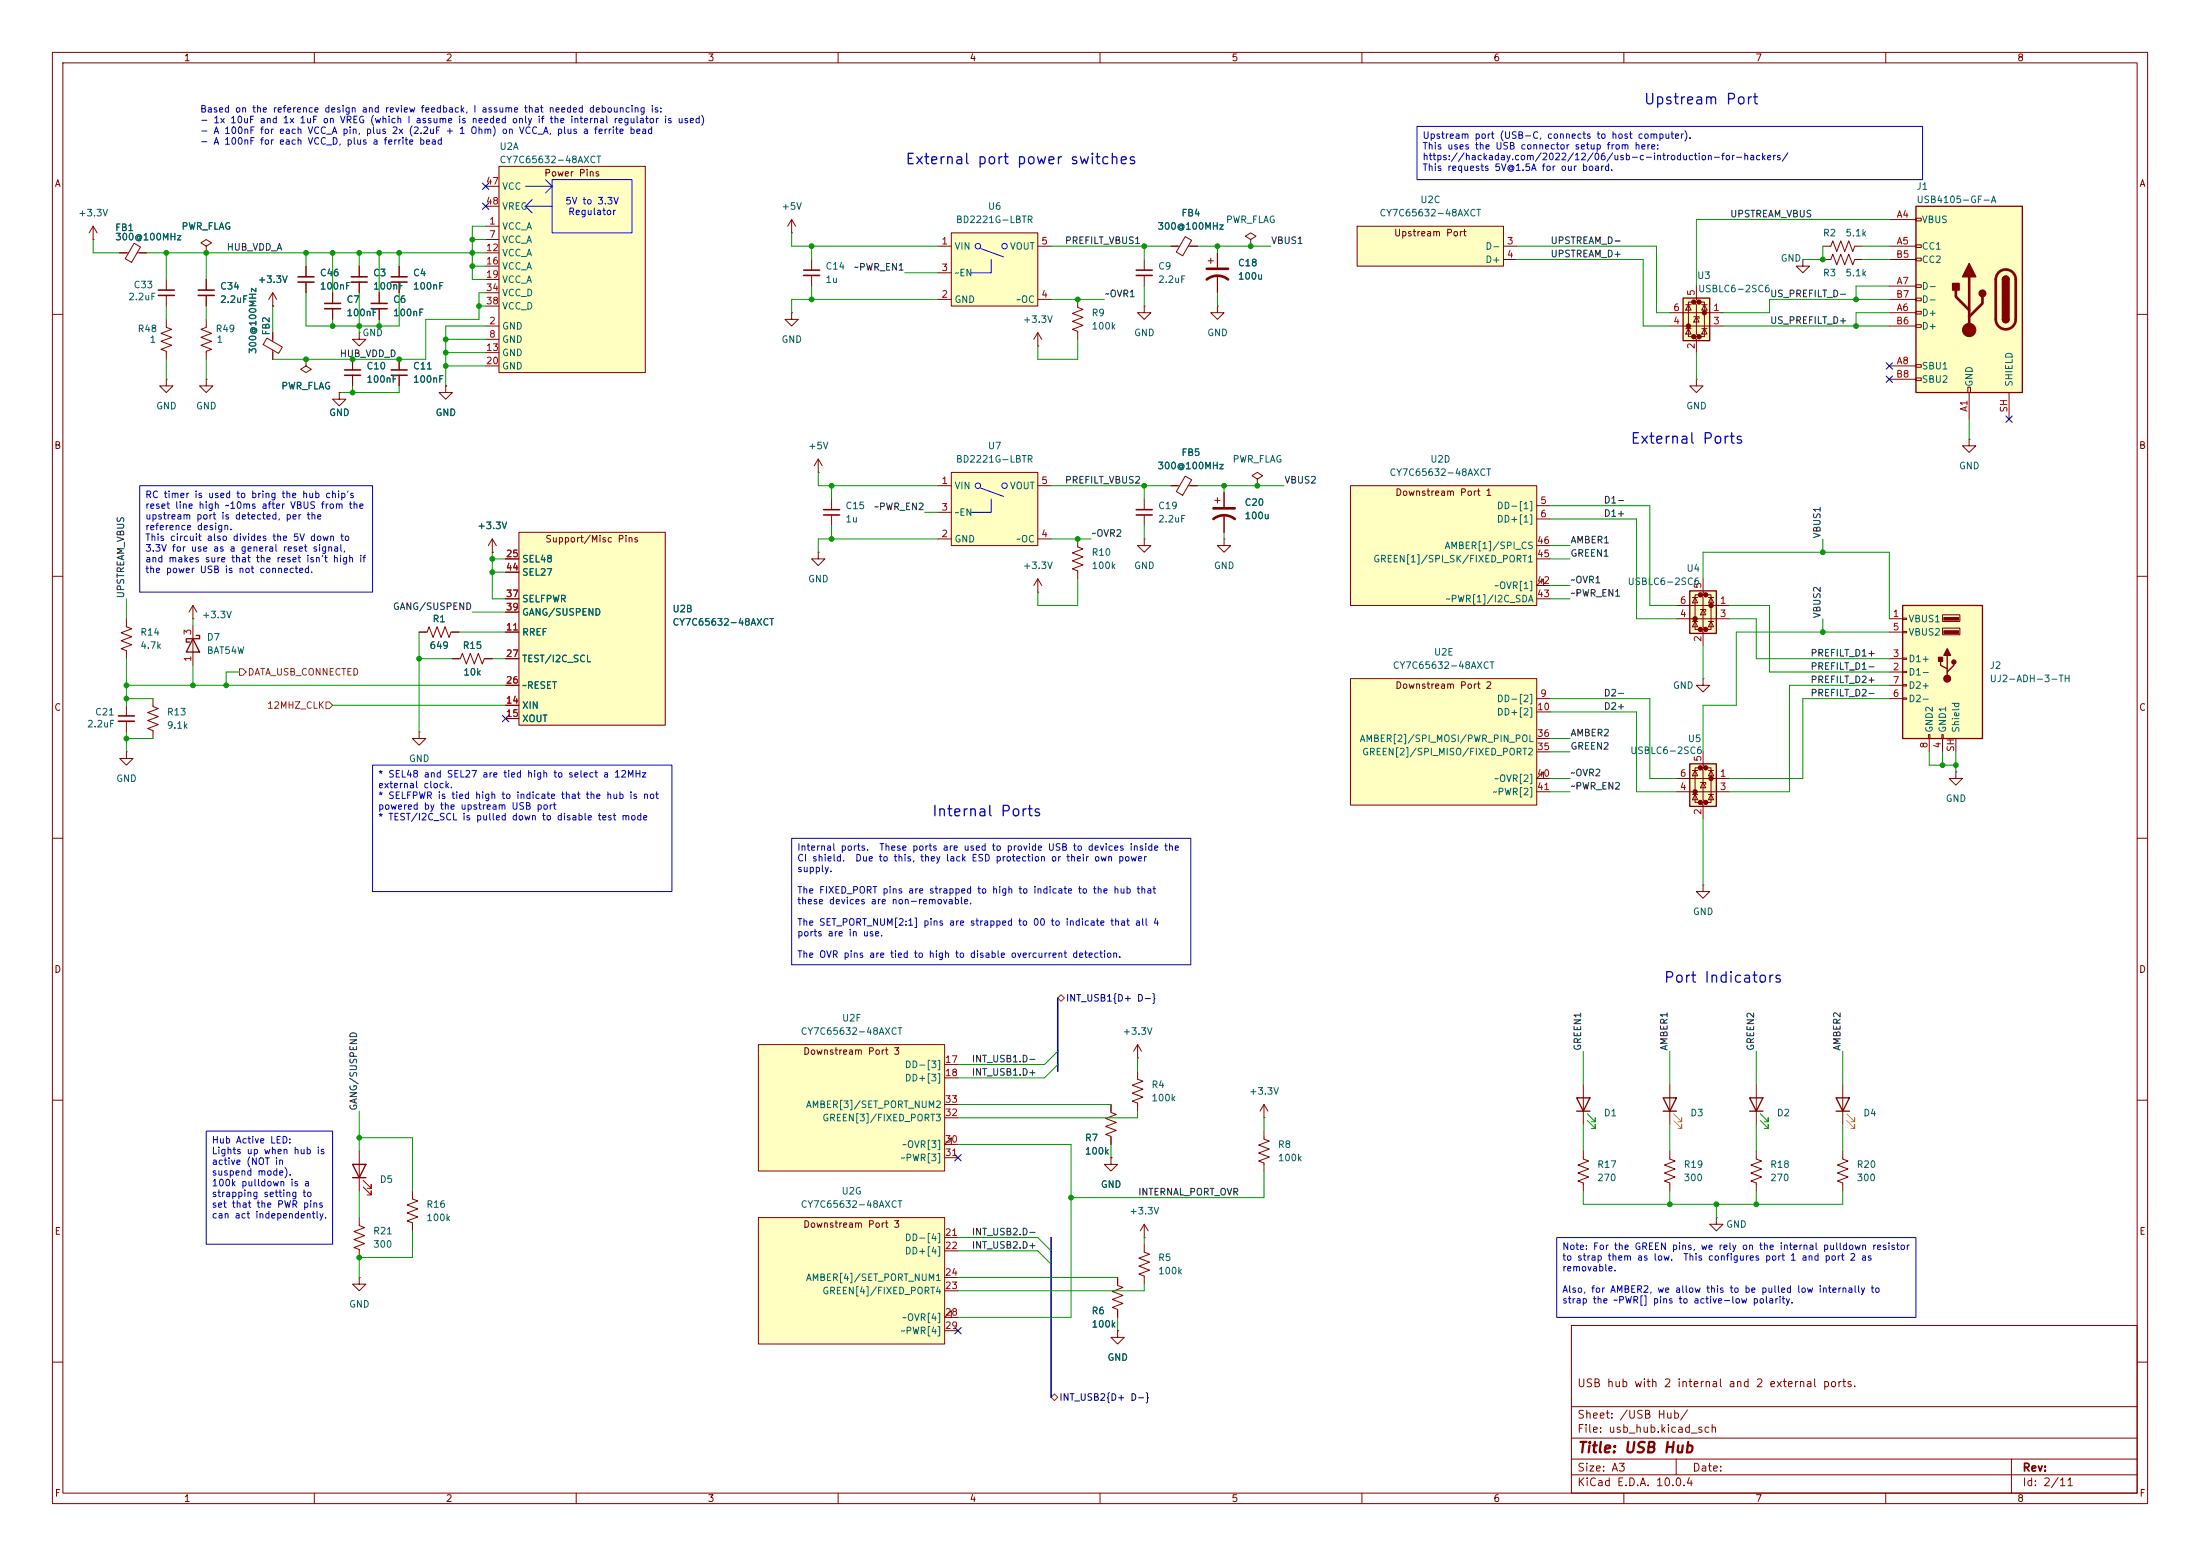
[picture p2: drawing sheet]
<svg xmlns="http://www.w3.org/2000/svg" width="420mm" height="297mm" viewBox="0 0 420 297" stroke-linecap="round" stroke-linejoin="round" font-family="sans-serif">
<g fill="none" stroke="#840000" stroke-width=".19">
<path d="M10 10h400v277h-400zM12 12h396v273h-396zM60 10v2M110 10v2M160 10v2M210 10v2M260 10v2M310 10v2M360 10v2M22.9 48.3h1.6M25.6 46.4l1.2 .7-1.7 3-1.2-.7zM26.2 48.3h1.7"/>
<path d="M52.1 58.4h.1M52.1 55.9l-.8 1.3M52.1 55.9l.7 1.3M52.1 55.9v2.5M10 60h2M408 60h2M10 110h2M408 110h2M325.1 129.5v1.3h1.3l-1.3 1.3-1.3-1.3h1.3M325.1 129.5h.1M10 160h2M408 160h2"/>
<path d="M10 210h2M318.8 219.7v1.5l1 .4-2 .8 2 .7-2 .8 2 .8-2 .7 1 .4v1.5M318.8 207v7.6M408 210h2M300 253h108v32h-108zM10 260h2M300 278.5h108M300 274.5h108M300 268.5h108M320 278.5v3M384 278.5v6.5M408 260h2"/>
<path d="M60 285v2M110 285v2M160 285v2M210 285v2M260 285v2M300 281.5h108M310 285v2M360 285v2"/>
</g>
<path d="M317.5 209.6h2.5l-1.2 2.5zM317.5 212.1h2.5" fill="none" stroke="#840000" stroke-width=".25"/>
<path d="M319.5 213.9l1.6 1.5v-.8v.8h-.8M319.5 212.6l1.6 1.5v-.7v.7h-.8" fill="none" stroke="#c2c200" stroke-width=".19"/>
<path d="M144.8 232.4h35.5v24.1h-35.5z" fill="#ffffc2"/>
<path d="M144.8 232.4h35.5v24.1h-35.5zM180.3 236.2h2.6M180.3 238.8h2.6M180.3 246.4h2.6M180.3 243.8h2.6M180.3 254h2.6M181.6 251.5v-1.3l-1.3 1.3h2.6" fill="none" stroke="#840000" stroke-width=".19"/>
<path d="M144.8 199.4h35.5v24.1h-35.5z" fill="#ffffc2"/>
<path d="M325.1 168.9v1.3h1.3l-1.3 1.3-1.3-1.3h1.3M325.1 168.9h.1M144.8 199.4h35.5v24.1h-35.5zM180.3 203.2h2.6M180.3 205.7h2.6M180.3 213.4h2.6M180.3 210.8h2.6M181.6 218.4v-1.2l-1.3 1.2h2.6M180.3 221h2.6" fill="none" stroke="#840000" stroke-width=".19"/>
<path d="M322.6 145.8h5.1v8.1h-5.1z" fill="#ffffc2"/>
<g fill="#840000" stroke="#840000" stroke-width=".51">
<circle cx="326.6" cy="148.6" r=".25"/>
<circle cx="325.6" cy="146.6" r=".25"/>
<circle cx="325.6" cy="153.2" r=".25"/>
<circle cx="324.6" cy="146.6" r=".25"/>
<circle cx="324.6" cy="153.2" r=".25"/>
<circle cx="323.6" cy="151.1" r=".25"/>
</g>
<g fill="none" stroke="#840000" stroke-width=".19">
<path d="M17.8 45.7h.1M17.8 43.2l-.8 1.3M17.8 43.2l.7 1.3M17.8 43.2v2.5M230.6 49.8h1M231.1 49.3v1M232.4 48.3v2.8M232.4 52.6v3.3M238.8 45.7l1-.6-1-.6-1.1 .6 1.1 .6v1.3M238.8 47h.1M51 64.5l2.9 1.7-.7 1.3-3-1.7zM52.1 63.5v1.7"/>
<path d="M52.1 66.8v1.8M240 91.4l1-.6-1-.6-1 .6 1 .6v1.3M240 92.7h.1M375.9 83.8v1.3h1.3l-1.3 1.3-1.3-1.3h1.3M375.9 83.8h.1M320 148.6h10.2M320 151.1h10.2M323.1 151.6h1M323.1 147.1h1M323.6 147.1l.5 1h-1zM323.6 151.6l.5 1.1h-1zM324.6 149.4h1v.3"/>
<path d="M324.6 146.6h-1v6.6h1M325.1 143.5v2.6l.5 .5h-1l.5 .5v5.6l.5 .5h-1l.5 .5v2.5M325.1 149.4l.5 1h-1zM325.6 146.6h1v6.6h-1M326.1 151.6h1.1M326.1 147.1h1.1M326.6 147.1l.6 1h-1.1zM326.6 151.6l.6 1.1h-1.1zM217.2 199.4l-.8 1.3M217.2 199.4l.7 1.3M217.2 199.4v2.5M212.1 210.8v1.5l1 .4-2 .8 2 .7-2 .8 2 .8-2 .7 1 .4v1.5"/>
<path d="M217.2 201.9h.1M217.2 204.5v1.5l1 .4-2 .7 2 .8-2 .8 2 .7-2 .8 1 .4v1.5M241.3 213.4h.1M241.3 215.9v1.5l1 .4-2 .8 2 .7-2 .8 2 .8-2 .7 1 .4v1.5M241.3 210.8l-.8 1.3M241.3 210.8l.8 1.3M241.3 210.8v2.6M302.3 219.7v1.5l1 .4-2.1 .8 2.1 .7-2.1 .8 2.1 .8-2.1 .7 1.1 .4v1.5M302.3 207v7.6M212.1 221v1.2h1.3l-1.3 1.3-1.3-1.3h1.3M212.1 221h.1M218.4 237.5v1.5l1.1 .4-2.1 .8 2.1 .7-2.1 .8 2.1 .7-2.1 .8 1 .4v1.5"/>
<path d="M218.4 236.2h.1M218.4 233.7v2.5M218.4 233.7l-.7 1.2M218.4 233.7l.8 1.2M213.4 243.8v1.6l1 .3-2.1 .8 2.1 .8-2.1 .7 2.1 .8-2.1 .8 1.1 .3v1.6M213.4 254v1.3h1.2l-1.2 1.2-1.3-1.2h1.3M213.4 254h.1"/>
</g>
<path d="M322.6 145.8h5.1v8.1h-5.1zM301 209.6h2.5l-1.2 2.5zM301 212.1h2.5" fill="none" stroke="#840000" stroke-width=".25"/>
<path d="M230.4 53.3a3.3 3.3 0 0 1 4 0M230.4 51.3h4" fill="none" stroke="#840000" stroke-width=".51"/>
<path d="M303 213.9l1.5 1.5v-.8v.8h-.7M303 212.6l1.5 1.5v-.7v.7h-.7" fill="none" stroke="#00c200" stroke-width=".19"/>
<path d="M99.1 101.6h27.9v36.8h-27.9z" fill="#ffffc2"/>
<path d="M96.5 106.7h2.6M96.5 114.3h2.6M96.5 116.8h2.6M96.5 109.2h2.6M99.1 101.6h27.9v36.8h-27.9zM156.2 105.4v1.3h1.3l-1.3 1.3-1.3-1.3h1.3M156.2 105.4h.1M96.5 120.7h2.6M96.5 134.6h2.6M96.5 137.2h2.6M96.5 130.8h2.6M96.5 125.7h2.6" fill="none" stroke="#840000" stroke-width=".19"/>
<path d="M321.3 56.9h5.1v8.1h-5.1z" fill="#ffffc2"/>
<g fill="#840000" stroke="#840000" stroke-width=".51">
<circle cx="325.4" cy="59.7" r=".25"/>
<circle cx="324.4" cy="57.7" r=".25"/>
<circle cx="324.4" cy="64.3" r=".25"/>
<circle cx="323.3" cy="57.7" r=".25"/>
<circle cx="323.3" cy="64.3" r=".25"/>
<circle cx="322.3" cy="62.2" r=".25"/>
</g>
<g fill="none" stroke="#840000" stroke-width=".19">
<path d="M318.8 59.7h10.1M321.8 58.2h1M322.3 58.2l.5 1h-1zM323.3 57.7h-1v6.6h1M323.8 54.6v2.6l.6 .5h-1.1l.5 .5v5.6l.6 .5h-1.1l.5 .5v2.5M324.4 57.7h1v6.6h-1M324.9 58.2h1M325.4 58.2l.5 1h-1zM318.8 62.2h10.1M321.8 62.7h1M322.3 62.7l.5 1.1h-1zM323.3 60.5h1.1v.3"/>
<path d="M323.8 60.5l.6 1h-1.1zM324.9 62.7h1M325.4 62.7l.5 1.1h-1z"/>
</g>
<path d="M321.3 56.9h5.1v8.1h-5.1z" fill="none" stroke="#840000" stroke-width=".25"/>
<path d="M259.1 43.2h27.9v7.6h-27.9z" fill="#ffffc2"/>
<g fill="none" stroke="#840000" stroke-width=".19">
<path d="M151.1 44.5h.1M151.1 59.7v1.3h1.3l-1.3 1.2-1.2-1.2h1.2M151.1 59.7h.1M151.1 41.9l-.7 1.3M151.1 41.9l.8 1.3M151.1 41.9v2.6M154.9 49.5v2.1M154.9 52.6v2M259.1 43.2h27.9v7.6h-27.9zM287 47h2.6M287 49.5h2.6M323.8 72.4v1.3h1.3l-1.3 1.2-1.2-1.2h1.2"/>
<path d="M323.8 72.4h.1M156.2 90.2h.1M156.2 87.6l-.8 1.3M156.2 87.6l.8 1.3M156.2 87.6v2.6M158.7 95.3v2M158.7 98.3v2M373.4 147.3v1.3h1.2l-1.2 1.3-1.3-1.3h1.3M373.4 147.3h.1M78.7 227.3v1.6l1.1 .3-2.1 .8 2.1 .8-2.1 .7 2.1 .8-2.1 .7 1 .4v1.5"/>
</g>
<path d="M153.4 52.6h3.1M153.4 51.6h3.1M157.2 98.3h3.1M157.2 97.3h3.1" fill="none" stroke="#840000" stroke-width=".3"/>
<path d="M363.2 115.6h15.3v25.4h-15.3z" fill="#ffffc2"/>
<path d="M363.2 115.6h15.3v25.4h-15.3zM370.5 125.7v1.3l1.2 .6v.7M371.7 125.1v2.5M373 126.4v.6l-1.3 1.3v.6M334 209.6h2.5l-1.2 2.5zM334 212.1h2.5M350.5 209.6h2.6l-1.3 2.5zM350.5 212.1h2.6M67.3 222.2h2.5l-1.2 2.6zM67.3 224.8h2.5" fill="none" stroke="#840000" stroke-width=".25"/>
<g fill="#840000" stroke="#840000" stroke-width=".25">
<path d="M371.7 123.8l.7 1.3h-1.3z"/>
<path d="M370.1 125.5h.7v.7h-.7z"/>
<circle cx="373" cy="126.4" r=".38"/>
<circle cx="371.7" cy="129.5" r=".63"/>
</g>
<g fill="#840000" stroke="#840000" stroke-width=".19">
<path d="M371.1 117.9h2.8v.5h-2.8z"/>
<path d="M371.1 120.4h2.8v.5h-2.8z"/>
</g>
<g fill="none" stroke="#840000" stroke-width=".19">
<path d="M31.7 53.3v2.1M31.7 56.4v2M31.7 61v1.5l1.1 .4-2.1 .7 2.1 .8-2.1 .8 2.1 .7-2.1 .8 1 .4v1.5M39.4 61v1.5l-1 .4 2 .7-2 .8 2 .8-2 .7 2 .8-1 .4v1.5M360.7 118.1h2.5M363.2 118h.8v.2h-.8zM370.8 117.3h3.3v1.3h-3.3zM370.8 119.9h3.3v1.3h-3.3zM360.7 128.3h2.5M360.7 125.7h2.5M360.7 120.7h2.5M360.7 133.4h2.5"/>
<path d="M360.7 130.8h2.5M363.2 120.5h.8v.3h-.8zM363.2 125.6h.8v.3h-.8zM363.2 128.1h.8v.3h-.8zM363.2 130.7h.8v.2h-.8zM363.2 133.2h.8v.3h-.8zM368.2 140.2h.2v.8h-.2zM368.3 141v2.5M370.7 140.2h.3v.8h-.3zM370.8 141v2.5M373.4 141v2.5M68.6 219.7v7.6"/>
<path d="M335.3 219.7v1.5l1 .4-2 .8 2 .7-2 .8 2 .8-2 .7 1 .4v1.5M335.3 207v7.6M351.8 219.7v1.5l1 .4-2 .8 2 .7-2 .8 2 .8-2 .7 1 .4v1.5M351.8 207v7.6M68.6 232.4v1.5l1 .4-2 .8 2 .7-2 .8 2 .8-2 .7 1 .4v1.5M327.7 232.4v1.3h1.2l-1.2 1.2-1.3-1.2h1.3M327.7 232.4h.1M68.6 243.8v1.3h1.2l-1.2 1.3-1.3-1.3h1.3M68.6 243.8h.1"/>
</g>
<path d="M69.3 226.6l1.6 1.5v-.8v.8h-.8M69.3 225.3l1.6 1.5v-.7v.7h-.8" fill="none" stroke="#f00" stroke-width=".19"/>
<path d="M30.2 56.4h3.1M30.2 55.4h3.1" fill="none" stroke="#840000" stroke-width=".3"/>
<path d="M336 213.9l1.6 1.5v-.8v.8h-.8M336 212.6l1.6 1.5v-.7v.7h-.8" fill="none" stroke="#00c200" stroke-width=".19"/>
<path d="M352.6 213.9l1.5 1.5v-.8v.8h-.8M352.6 212.6l1.5 1.5v-.7v.7h-.8" fill="none" stroke="#c2c200" stroke-width=".19"/>
<path d="M181.6 44.5h16.5v13.9h-16.5z" fill="#ffffc2"/>
<g fill="none" stroke="#840000" stroke-width=".19">
<path d="M68.6 50.8v2M68.6 53.8v2.1M72.4 55.9v2M72.4 58.9v2.1M179.1 47h2.5M179.1 57.2h2.5M179.1 52.1h2.5M181.6 44.5h16.5v13.9h-16.5zM198.1 47h2.6M198.1 57.2h2.6M205.7 57.2v1.5l1.1 .4-2.1 .7 2.1 .8-2.1 .7 2.1 .8-2.1 .8 1 .3v1.6M218.4 58.4v1.3h1.3l-1.3 1.3-1.2-1.3h1.2"/>
<path d="M218.4 58.4h.1"/>
</g>
<g fill="none" stroke="#00f" stroke-width=".19">
<path d="M187.2 47.4l4.4 1.6M189.2 49.5v2.6h-3.8"/>
<circle cx="186.7" cy="47" r=".52"/>
<circle cx="191.8" cy="47" r=".52"/>
</g>
<path d="M67.1 53.8h3M67.1 52.8h3M70.9 58.9h3M70.9 57.9h3" fill="none" stroke="#840000" stroke-width=".3"/>
<path d="M257.8 92.7h35.6v22.9h-35.6z" fill="#ffffc2"/>
<path d="M257.8 92.7h35.6v22.9h-35.6zM293.4 96.5h2.5M293.4 99.1h2.5M293.4 114.3h2.5M293.4 106.7h2.5M293.4 104.1h2.5M294.6 111.8v-1.3l-1.2 1.3h2.5M80 139.7v1.3h1.3l-1.3 1.2-1.3-1.2h1.3M80 139.7h.1" fill="none" stroke="#840000" stroke-width=".19"/>
<path d="M257.8 129.5h35.6v24.2h-35.6z" fill="#ffffc2"/>
<g fill="none" stroke="#840000" stroke-width=".19">
<path d="M58.4 50.8v2M58.4 53.8v2.1M63.5 55.9v2M63.5 58.9v2.1M232.4 58.4v1.3h1.3l-1.3 1.3-1.3-1.3h1.3M232.4 58.4h.1M348 49.5h1.5l.4-1 .7 2 .8-2 .8 2 .7-2 .8 2 .4-1h1.5M31.7 72.4v1.3h1.3l-1.3 1.2-1.2-1.2h1.2M31.7 72.4h.1M39.4 72.4v1.3h1.2l-1.2 1.2-1.3-1.2h1.3M39.4 72.4h.1M80 120.7h1.5l.4-1.1 .8 2.1 .7-2.1 .8 2.1 .8-2.1 .7 2.1 .4-1h1.5"/>
<path d="M86.4 125.7h1.5l.4-1 .7 2 .8-2 .8 2 .7-2 .8 2 .4-1h1.5M257.8 129.5h35.6v24.2h-35.6zM293.4 133.4h2.5M293.4 135.9h2.5M293.4 143.5h2.5M293.4 141h2.5M293.4 151.1h2.5M294.6 148.6v-1.3l-1.2 1.3h2.5"/>
</g>
<path d="M56.9 53.8h3M56.9 52.8h3M62 58.9h3M62 57.9h3" fill="none" stroke="#840000" stroke-width=".3"/>
<path d="M322.6 112.8h5.1v8.1h-5.1z" fill="#ffffc2"/>
<g fill="#840000" stroke="#840000" stroke-width=".51">
<circle cx="326.6" cy="115.6" r=".25"/>
<circle cx="325.6" cy="113.5" r=".25"/>
<circle cx="325.6" cy="120.1" r=".25"/>
<circle cx="324.6" cy="113.5" r=".25"/>
<circle cx="324.6" cy="120.1" r=".25"/>
<circle cx="323.6" cy="118.1" r=".25"/>
</g>
<g fill="none" stroke="#840000" stroke-width=".19">
<path d="M218.4 49.5v2.1M218.4 52.6v2M223.5 47h1.7M226.3 45.2l1.2 .7-1.7 2.9-1.2-.7zM226.8 47h1.8M58.4 68.6v1.3l1 .6-1 .6-1-.6 1-.6M58.4 68.6h.1M64.8 74.9v1.3h1.2l-1.2 1.3-1.3-1.3h1.3M64.8 74.9h.1M67.3 68.6v2M67.3 71.6v2.1M68.6 63.5v1.3h1.2l-1.2 1.2-1.3-1.2h1.3"/>
<path d="M68.6 63.5h.1M76.2 68.6v2M76.2 71.6v2.1M85.1 73.7v1.2h1.3l-1.3 1.3-1.3-1.3h1.3M85.1 73.7h.1M198.1 66h.1M198.1 63.5l-.7 1.3M198.1 63.5l.8 1.3M198.1 63.5v2.5M94 105.4h.1M94 102.9l-.8 1.2M94 102.9l.7 1.2"/>
<path d="M94 102.9v2.5M198.1 113h.1M198.1 110.5v2.5M198.1 110.5l-.7 1.3M198.1 110.5l.8 1.3M320 115.6h10.2M320 118.1h10.2M323.1 118.6h1M323.1 114h1M323.6 114l.5 1.1h-1zM323.6 118.6l.5 1h-1zM324.6 116.3h1v.4"/>
<path d="M324.6 113.5h-1v6.6h1M325.1 110.5v2.5l.5 .5h-1l.5 .5v5.6l.5 .5h-1l.5 .6v2.5M325.1 116.3l.5 1h-1zM325.6 113.5h1v6.6h-1M326.1 118.6h1.1M326.1 114h1.1M326.6 114l.6 1.1h-1.1zM326.6 118.6l.6 1h-1.1z"/>
</g>
<path d="M322.6 112.8h5.1v8.1h-5.1z" fill="none" stroke="#840000" stroke-width=".25"/>
<path d="M216.9 52.6h3.1M216.9 51.6h3.1M65.8 71.6h3M65.8 70.6h3M74.7 71.6h3M74.7 70.6h3" fill="none" stroke="#840000" stroke-width=".3"/>
<path d="M181.6 90.2h16.5v13.9h-16.5z" fill="#ffffc2"/>
<path d="M179.1 92.7h2.5M179.1 97.8h2.5M181.6 90.2h16.5v13.9h-16.5zM198.1 92.7h2.6M179.1 102.9h2.5M198.1 102.9h2.6M233.7 102.9v1.2h1.2l-1.2 1.3-1.3-1.3h1.3M233.7 102.9h.1" fill="none" stroke="#840000" stroke-width=".19"/>
<g fill="none" stroke="#00f" stroke-width=".19">
<path d="M187.2 93.2l4.4 1.6M189.2 95.3v2.5h-3.8"/>
<circle cx="186.7" cy="92.7" r=".52"/>
<circle cx="191.8" cy="92.7" r=".52"/>
</g>
<path d="M365.8 39.4h20.3v35.5h-20.3z" fill="#ffffc2"/>
<g fill="none" stroke="#840000" stroke-width=".19">
<path d="M39.4 47l1-.6-1-.7-1 .7 1 .6v1.3M39.4 48.3h.1M39.4 53.3v2.1M39.4 56.4v2M344.2 49.5v1.3h1.2l-1.2 1.3-1.3-1.3h1.3M344.2 49.5h.1M348 47h1.5l.4-1 .7 2 .8-2 .8 2 .7-2 .8 2 .4-1h1.5M360.7 41.9h5.1M360.7 47h5.1M360.7 59.7h5.1M360.7 54.6h5.1M360.7 49.5h5.1"/>
<path d="M360.7 57.2h5.1M365.8 41.7h1v.5h-1zM365.8 46.7h1v.5h-1zM365.8 49.3h1v.5h-1zM365.8 54.4h1v.5h-1zM365.8 56.9h1v.5h-1zM365.8 59.4h1v.5h-1zM360.7 69.9h5.1M360.7 62.2h5.1M360.7 72.4h5.1M365.8 62h1v.5h-1zM365.8 69.6h1v.5h-1z"/>
<path d="M365.8 72.1h1v.5h-1zM375.7 73.9h.5v1h-.5zM375.9 74.9v5.1M383.5 74.9v5.1M223.5 92.7h1.7M226.3 90.9l1.2 .7-1.7 2.9-1.2-.7zM226.8 92.7h1.8M231.9 95.5h1M232.4 95v1M233.7 94v2.8M233.7 98.3v3.3M24.1 118.1v1.5l1 .4-2 .8 2 .7-2 .8 2 .8-2 .7 1 .4v1.5"/>
<path d="M24.1 143.5v1.3h1.3l-1.3 1.3-1.2-1.3h1.2M24.1 143.5h.1"/>
</g>
<path d="M365.8 39.4h20.3v35.5h-20.3zM382.3 53.3a.64 .64 0 0 1 .6-.6 .64 .64 0 0 1 .6 .6M382.3 61a.64 .64 0 0 0 .6 .6 .64 .64 0 0 0 .6-.6" fill="none" stroke="#840000" stroke-width=".25"/>
<path d="M373.4 55.4v1.2l2.5 2.6M375.9 52.8v10.2M378.5 56.6v1.3l-2.6 2.6M381.6 52a1.91 1.91 0 0 1 2-.4 1.91 1.91 0 0 1 1.2 1.7v7.7a1.91 1.91 0 0 1-1.9 1.9 1.91 1.91 0 0 1-1.9-1.9v-7.8l.2-.6zM231.6 99.1a3.3 3.3 0 0 1 4.1 0M231.6 97h4.1" fill="none" stroke="#840000" stroke-width=".51"/>
<g fill="#840000" stroke="#840000" stroke-width=".25">
<path d="M382.3 53.3h1.2v7.7h-1.2z"/>
<path d="M382.5 52.9a.64 .64 0 0 1 .6-.1 .64 .64 0 0 1 .4 .5h-1.2z"/>
<path d="M382.3 61h1.2a.64 .64 0 0 1-.6 .6 .64 .64 0 0 1-.6-.6z"/>
<path d="M375.9 50.3l1.3 2.5h-2.6z"/>
<path d="M372.7 54.1h1.3v1.3h-1.3z"/>
<circle cx="378.5" cy="56" r=".63"/>
</g>
<circle cx="375.9" cy="63" r="1.27" fill="#840000" stroke="#840000" stroke-width=".19"/>
<path d="M37.8 56.4h3.1M37.8 55.4h3.1" fill="none" stroke="#840000" stroke-width=".3"/>
<path d="M95.2 31.8h28v39.3h-28z" fill="#ffffc2"/>
<g fill="none" stroke="#840000" stroke-width=".19">
<path d="M92.7 35.6h2.5M92.7 39.4h2.5M95.2 31.8h28v39.3h-28zM22.9 48.3h1.2M26.7 48.3h1.2M39.4 48.3h.1M39.4 53.3v2.1M39.4 56.4v2M52.1 58.4h.1M58.4 50.8v2M58.4 53.8v2.1M63.5 55.9v2"/>
<path d="M63.5 58.9v2.1M68.6 50.8v2M68.6 53.8v2.1M72.4 55.9v2M72.4 58.9v2.1M76.2 50.8v2M76.2 53.8v2.1M92.7 43.2h2.5M92.7 45.7h2.5M92.7 48.3h2.5M92.7 50.8h2.5M92.7 53.3h2.5"/>
<path d="M92.7 55.9h2.5M92.7 58.4h2.5M223.5 47h1.3M227.3 47h1.3M232.4 48.3v2.8M232.4 52.6v3.3M52.1 63.5v1.3M52.1 67.3v1.3M58.4 68.6h.1M64.8 74.9h.1M67.3 68.6v2M67.3 71.6v2.1"/>
<path d="M76.2 68.6v2M76.2 71.6v2.1M85.1 73.7h.1M92.7 62.2h2.5M92.7 64.8h2.5M92.7 67.3h2.5M92.7 69.9h2.5M218.4 95.3v2M218.4 98.3v2M223.5 92.7h1.3M227.3 92.7h1.3M233.7 94v2.8"/>
<path d="M233.7 98.3v3.3M36.8 118.1h.1M36.8 115.6l-.7 1.2M36.8 115.6l.8 1.2M36.8 115.6v2.5M36.8 119.4v7.6M94 105.4h.1M96.5 106.7h2.6M96.5 114.3h2.6M96.5 116.8h2.6M96.5 109.2h2.6M205.7 102.9v1.5l1.1 .4-2.1 .7 2.1 .8-2.1 .8 2.1 .7-2.1 .8 1 .4v1.5"/>
<path d="M218.4 102.9v1.2h1.3l-1.3 1.3-1.2-1.3h1.2M218.4 102.9h.1M24.1 134.6v2.1M24.1 137.7v2M29.2 133.4v1.5l1 .4-2 .7 2 .8-2 .7 2 .8-2 .8 1 .3v1.6M80 120.7h1.3M86.4 125.7h1.2M86.4 120.7h1.2M92.7 125.7h1.3M96.5 125.7h2.6M96.5 120.7h2.6M96.5 134.6h2.6"/>
<path d="M96.5 137.2h2.6M96.5 130.8h2.6M212.1 210.8v1.3M212.1 217.2v1.2M212.1 221h.1M213.4 254h.1M213.4 243.8v1.3M213.4 250.2v1.3"/>
</g>
<path d="M100.3 35.6h5.1M100.3 39.4l1.3 1.2M101.6 38.1l-1.3 1.3h5.1M104.1 34.3l1.3 1.3-1.3 1.2M105.4 34.3h15.2v10.2h-15.2z" fill="none" stroke="#00f" stroke-width=".19"/>
<path d="M74.7 53.8h3M74.7 52.8h3M216.9 98.3h3.1M216.9 97.3h3.1M22.6 137.7h3.1M22.6 136.7h3.1" fill="none" stroke="#840000" stroke-width=".3"/>
<path d="M36.8 121.9l1.3 2.6h-2.5zM37.5 121.3h.6v.6h-2.5v.7h.6" fill="none" stroke="#840000" stroke-width=".25"/>
<path d="M45.7 127.6h.7l.6 .7-.6 .6h-.7zM62.2 134h.7l.6 .6-.6 .7h-.7zM202.6 189.9l.6 .6-.6 .6-.7-.6zM200.7 266.7l.6-.6 .6 .6-.6 .6z" fill="none" stroke="#725600" stroke-width=".19"/>
<path d="M201.9 190.5v14M200.7 236.2v30.5" fill="none" stroke="#000084" stroke-width=".3"/>
<g fill="none" stroke="#009600" stroke-width=".19">
<path d="M17.8 45.7v2.6h5.1M27.9 48.3h64.8M31.7 48.3v5M31.7 58.4v2.6M39.4 48.3v5M39.4 58.4v2.6M52.1 58.4v5.1M58.4 55.9v6.3h17.8v-6.3M58.4 48.3v2.5M63.5 48.3v7.6M68.6 48.3v2.5M68.6 55.9v7.6"/>
<path d="M72.4 48.3v7.6M76.2 48.3v2.5M90.2 45.7h2.5M90.2 50.8h2.5M91.4 58.4h1.3M92.7 55.9h-1.3v5.1h-10.1v7.6h-29.2M92.7 43.2h-2.5v10.1h2.5M151.1 44.5v2.5h28M154.9 47v2.5M154.9 54.6v2.6M172.7 52.1h6.4M179.1 57.2h-28v2.5"/>
<path d="M200.7 47h22.8M200.7 57.2h10.1M218.4 47v2.5M218.4 54.6v3.8M228.6 47h14M232.4 47v1.3M232.4 55.9v2.5M289.6 47h26.6v12.7h2.6M289.6 49.5h24.1v12.7h5.1M348 47v2.5h-3.8M355.6 47h5.1M355.6 49.5h5.1"/>
<path d="M360.7 57.2h-22.9v2.5h-8.9M360.7 59.7h-6.4v2.5M360.7 54.6h-6.4v2.6M360.7 41.9h-36.9v12.7M31.7 68.6v3.8M39.4 68.6v3.8M63.5 61v1.2M67.3 73.7v1.2M72.4 61v1.2M76.2 73.7v1.2h-11.4M85.1 67.3h7.6M85.1 64.8h7.6"/>
<path d="M85.1 69.9h7.6M92.7 62.2h-7.6v11.5M205.7 64.8v3.8h-7.6v-2.6M323.8 67.3v5.1M328.9 62.2h31.8M156.2 90.2v2.5h22.9M158.7 92.7v2.6M176.5 97.8h2.6M200.7 92.7h22.8M218.4 92.7v2.6M228.6 92.7h16.5M233.7 92.7v1.3"/>
<path d="M295.9 96.5h19.1v19.1h5M295.9 99.1h16.5v19h7.6M375.9 80v3.8M24.1 114.3v3.8M36.8 118.1v1.3M90.2 116.8h6.3M94 106.7h2.5M94 105.4v8.9h2.5M94 109.2h2.5M158.7 100.3v2.6M179.1 102.9h-22.9v2.5M200.7 102.9h7.6"/>
<path d="M205.7 110.5v5.1h-7.6v-2.6M218.4 100.3v2.6M233.7 101.6v1.3M295.9 106.7h3.8M295.9 114.3h3.8M295.9 111.8h3.8M295.9 104.1h3.8M325.1 110.5v-5.1h35.6v12.7M330.2 115.6h7.6v12.7h22.9M330.2 118.1h5.1v7.6h25.4M348 102.9v2.5M348 118.1v2.6"/>
<path d="M24.1 130.8h72.4M24.1 125.7v8.9M24.1 139.7v3.8M24.1 133.4h5.1M36.8 127v3.8M45.7 128.3h-2.5v2.5M63.5 134.6h33M80 120.7v19M80 125.7h6.4M87.6 120.7h8.9M94 125.7h2.5M295.9 133.4h19.1v15.2h5"/>
<path d="M295.9 135.9h16.5v15.2h7.6M325.1 123.2v6.3M360.7 130.8h-19.1v20.3h-11.4M360.7 133.4h-16.5v15.2h-14M360.7 120.7h-29.2v13.9h-6.4v8.9M24.1 141h5.1M295.9 141h3.8M295.9 148.6h3.8M295.9 151.1h3.8M295.9 143.5h3.8M325.1 156.2v12.7M368.3 143.5v2.6h5.1"/>
<path d="M370.8 143.5v2.6M373.4 143.5v3.8M68.6 217.2h10.1v10.1M68.6 212.1v7.6M182.9 218.4h21.6v33.1h-21.6M182.9 210.8h29.2M201.9 200.7l-2.5 2.5h-16.5M201.9 203.2l-2.5 2.5h-16.5M212.1 218.4v2.6M217.2 201.9v2.6M217.2 212.1v1.3h-34.3M241.3 213.4v2.5"/>
<path d="M302.3 200.7v6.3M302.3 214.6v5.1M318.8 200.7v6.3M318.8 214.6v5.1M335.3 200.7v6.3M335.3 214.6v5.1M351.8 200.7v6.3M351.8 214.6v5.1M68.6 227.3v5.1M78.7 234.9v5.1h-10.1v3.8M182.9 238.8h15.2l2.6 2.5M182.9 236.2h15.2l2.6 2.6"/>
<path d="M218.4 236.2v1.3M241.3 223.5v5.1h-36.8M302.3 227.3v2.6h49.5v-2.6M318.8 227.3v2.6M327.7 229.9v2.5M335.3 227.3v2.6M182.9 243.8h30.5M213.4 251.5v2.5M218.4 245.1v1.3h-35.5"/>
</g>
<g fill="none" stroke="#000084" stroke-width=".19">
<path d="M92.1 38.8l1.2 1.2M92.1 35l1.2 1.2M93.3 38.8l-1.2 1.2M93.3 35l-1.2 1.2M360.1 69.2l1.2 1.3M360.1 71.8l1.2 1.2M361.3 69.2l-1.2 1.3M361.3 71.8l-1.2 1.2M382.9 79.4l1.2 1.2M384.1 79.4l-1.2 1.2M95.9 136.6l1.2 1.2M97.1 136.6l-1.2 1.2"/>
<path d="M182.3 220.4l1.2 1.2M183.5 220.4l-1.2 1.2M182.3 253.4l1.2 1.2M183.5 253.4l-1.2 1.2"/>
</g>
<path d="M270.5 24.1h96.5v10.2h-96.5zM26.7 92.7h44.4v20.3h-44.4zM71.1 146.1h57.2v24.1h-57.2zM151.1 160h76.2v24.2h-76.2zM39.4 215.9h24.1v21.6h-24.1zM297.2 236.2h68.6v15.3h-68.6z" fill="none" stroke="#0000c2" stroke-width=".19"/>
<g fill="#009600" stroke="#009600" stroke-width=".19">
<circle cx="158.7" cy="102.9" r=".46"/>
<circle cx="205.7" cy="102.9" r=".46"/>
<circle cx="204.5" cy="228.6" r=".46"/>
<circle cx="205.7" cy="57.2" r=".46"/>
<circle cx="318.8" cy="229.9" r=".46"/>
<circle cx="335.3" cy="229.9" r=".46"/>
<circle cx="327.7" cy="229.9" r=".46"/>
<circle cx="354.3" cy="62.2" r=".46"/>
<circle cx="348" cy="49.5" r=".46"/>
<circle cx="354.3" cy="57.2" r=".46"/>
<circle cx="240" cy="92.7" r=".46"/>
<circle cx="238.8" cy="47" r=".46"/>
<circle cx="370.8" cy="146.1" r=".46"/>
<circle cx="373.4" cy="146.1" r=".46"/>
<circle cx="348" cy="105.4" r=".46"/>
<circle cx="348" cy="120.7" r=".46"/>
<circle cx="39.4" cy="48.3" r=".46"/>
<circle cx="72.4" cy="48.3" r=".46"/>
<circle cx="90.2" cy="48.3" r=".46"/>
<circle cx="90.2" cy="50.8" r=".46"/>
<circle cx="91.4" cy="58.4" r=".46"/>
<circle cx="90.2" cy="45.7" r=".46"/>
<circle cx="76.2" cy="48.3" r=".46"/>
<circle cx="58.4" cy="68.6" r=".46"/>
<circle cx="67.3" cy="68.6" r=".46"/>
<circle cx="68.6" cy="62.2" r=".46"/>
<circle cx="68.6" cy="48.3" r=".46"/>
<circle cx="72.4" cy="62.2" r=".46"/>
<circle cx="85.1" cy="69.9" r=".46"/>
<circle cx="85.1" cy="64.8" r=".46"/>
<circle cx="85.1" cy="67.3" r=".46"/>
<circle cx="94" cy="106.7" r=".46"/>
<circle cx="94" cy="109.2" r=".46"/>
<circle cx="76.2" cy="68.6" r=".46"/>
<circle cx="67.3" cy="74.9" r=".46"/>
<circle cx="80" cy="125.7" r=".46"/>
<circle cx="43.2" cy="130.8" r=".46"/>
<circle cx="36.8" cy="130.8" r=".46"/>
<circle cx="24.1" cy="130.8" r=".46"/>
<circle cx="58.4" cy="48.3" r=".46"/>
<circle cx="63.5" cy="48.3" r=".46"/>
<circle cx="31.7" cy="48.3" r=".46"/>
<circle cx="63.5" cy="62.2" r=".46"/>
<circle cx="154.9" cy="47" r=".46"/>
<circle cx="154.9" cy="57.2" r=".46"/>
<circle cx="158.7" cy="92.7" r=".46"/>
<circle cx="68.6" cy="240" r=".46"/>
<circle cx="24.1" cy="141" r=".46"/>
<circle cx="24.1" cy="133.4" r=".46"/>
<circle cx="68.6" cy="217.2" r=".46"/>
<circle cx="233.7" cy="92.7" r=".46"/>
<circle cx="218.4" cy="92.7" r=".46"/>
<circle cx="232.4" cy="47" r=".46"/>
<circle cx="218.4" cy="47" r=".46"/>
</g>
<g font-size="2" fill="#0000c2">
<text x="313.7" y="20.4">Upstream Port</text>
<text x="172.7" y="31.9">External port power switches</text>
<text x="311.1" y="85.2">External Ports</text>
<text x="177.8" y="156.3">Internal Ports</text>
<text x="317.5" y="188.1">Port Indicators</text>
</g>
<text font-size="2" fill="#840000" x="301" y="277.8">Title: USB Hub</text>
<g font-size="1.5" fill="#840000">
<text x="301" y="265.1">USB hub with 2 internal and 2 external ports.</text>
<text x="301" y="273.8">File: usb_hub.kicad_sch</text>
<text x="301" y="271.1">Sheet: /USB Hub/</text>
<text x="301" y="281.2">Size: A3</text>
<text x="323" y="281.2">Date:</text>
<text x="386" y="281.2">Rev:</text>
<text x="301" y="284">KiCad E.D.A. 10.0.4</text>
<text x="386" y="284">Id: 2/11</text>
</g>
<g font-size="1.3" fill="#840000">
<text x="35" y="12">1</text>
<text x="85" y="12">2</text>
<text x="135" y="12">3</text>
<text x="185" y="12">4</text>
<text x="235" y="12">5</text>
<text x="285" y="12">6</text>
<text x="335" y="12">7</text>
<text x="385" y="12">8</text>
<text x="10.3" y="36">A</text>
<text x="103.8" y="34">Power Pins</text>
<text x="408.3" y="36">A</text>
<text x="266" y="45.4">Upstream Port</text>
<text x="10.3" y="86">B</text>
<text x="408.2" y="86">B</text>
<text x="266.3" y="95">Downstream Port 1</text>
<text x="104" y="103.8">Support/Misc Pins</text>
<text x="266.3" y="131.8">Downstream Port 2</text>
<text x="10.3" y="136">C</text>
<text x="408.2" y="136">C</text>
<text x="10.3" y="186">D</text>
<text x="408.2" y="186">D</text>
<text x="153.2" y="201.6">Downstream Port 3</text>
<text x="10.3" y="236">E</text>
<text x="153.2" y="234.7">Downstream Port 3</text>
<text x="408.3" y="236">E</text>
<text x="10.3" y="286">F</text>
<text x="35" y="287">1</text>
<text x="85" y="287">2</text>
<text x="135" y="287">3</text>
<text x="185" y="287">4</text>
<text x="235" y="287">5</text>
<text x="285" y="287">6</text>
<text x="335" y="287">7</text>
<text x="385" y="287">8</text>
<text x="408.3" y="286">F</text>
</g>
<g font-size="1.3" fill="#0000c2">
<text x="38.1" y="21.8">Based on the reference design and review feedback, I assume that needed debouncing is:</text>
<text x="38.1" y="23.8">- 1x 10uF and 1x 1uF on VREG (which I assume is needed only if the internal regulator is used)</text>
<text x="38.1" y="25.9">- A 100nF for each VCC_A pin, plus 2x (2.2uF + 1 Ohm) on VCC_A, plus a ferrite bead</text>
<text x="38.1" y="27.9">- A 100nF for each VCC_D, plus a ferrite bead</text>
<text x="271.5" y="26.8">Upstream port (USB-C, connects to host computer).</text>
<text x="271.5" y="28.8">This uses the USB connector setup from here:</text>
<text x="271.5" y="30.9">https://hackaday.com/2022/12/06/usb-c-introduction-for-hackers/</text>
<text x="271.5" y="32.9">This requests 5V@1.5A for our board.</text>
<text x="27.6" y="95.4">RC timer is used to bring the hub chip's</text>
<text x="27.6" y="97.4">reset line high ~10ms after VBUS from the</text>
<text x="27.6" y="99.5">upstream port is detected, per the</text>
<text x="27.6" y="101.5">reference design.</text>
<text x="27.6" y="103.6">This circuit also divides the 5V down to</text>
<text x="27.6" y="105.6">3.3V for use as a general reset signal,</text>
<text x="27.6" y="107.6">and makes sure that the reset isn't high if</text>
<text x="27.6" y="109.7">the power USB is not connected.</text>
<text x="72.1" y="148.7">* SEL48 and SEL27 are tied high to select a 12MHz</text>
<text x="72.1" y="150.8">external clock.</text>
<text x="72.1" y="152.8">* SELFPWR is tied high to indicate that the hub is not</text>
<text x="72.1" y="154.9">powered by the upstream USB port</text>
<text x="72.1" y="156.9">* TEST/I2C_SCL is pulled down to disable test mode</text>
<text x="152.1" y="162.7">Internal ports.</text>
<text x="152.1" y="164.7">CI shield.</text>
<text x="152.1" y="166.8">supply.</text>
<text x="163.1" y="164.7">Due to this, they lack ESD protection or their own power</text>
<text x="167.7" y="162.7">These ports are used to provide USB to devices inside the</text>
<text x="152.1" y="170.9">The FIXED_PORT pins are strapped to high to indicate to the hub that</text>
<text x="152.1" y="172.9">these devices are non-removable.</text>
<text x="152.1" y="177">The SET_PORT_NUM[2:1] pins are strapped to 00 to indicate that all 4</text>
<text x="152.1" y="179">ports are in use.</text>
<text x="152.1" y="183.1">The OVR pins are tied to high to disable overcurrent detection.</text>
<text x="40.3" y="218.6">Hub Active LED:</text>
<text x="40.3" y="220.6">Lights up when hub is</text>
<text x="40.3" y="222.7">active (NOT in</text>
<text x="40.3" y="224.7">suspend mode).</text>
<text x="40.3" y="226.7">100k pulldown is a</text>
<text x="40.3" y="228.8">strapping setting to</text>
<text x="40.3" y="230.8">set that the PWR pins</text>
<text x="40.3" y="232.9">can act independently.</text>
<text x="298.1" y="238.9">Note: For the GREEN pins, we rely on the internal pulldown resistor</text>
<text x="298.1" y="240.9">to strap them as low.</text>
<text x="298.1" y="243">removable.</text>
<text x="321.2" y="240.9">This configures port 1 and port 2 as</text>
<text x="298.1" y="247.1">Also, for AMBER2, we allow this to be pulled low internally to</text>
<text x="298.1" y="249.1">strap the ~PWR[] pins to active-low polarity.</text>
</g>
<g font-size="1.3" fill="#006464">
<text x="95.3" y="28.9">U2A</text>
<text x="95.3" y="31.5">CY7C65632-48AXCT</text>
<text x="14.8" y="41.6">+3.3V</text>
<text x="95.8" y="36.5">VCC</text>
<text x="95.8" y="40.3">VREG</text>
<text x="149.1" y="40.3">+5V</text>
<text x="188.5" y="40.3">U6</text>
<text x="225.4" y="41.6">FB4</text>
<text x="263.2" y="41.6">CY7C65632-48AXCT</text>
<text x="271" y="39.1">U2C</text>
<text x="365.8" y="36.5">J1</text>
<text x="365.8" y="39.1">USB4105-GF-A</text>
<text x="21.9" y="44.4">FB1</text>
<text x="21.9" y="46.2">300@100MHz</text>
<text x="34.6" y="44.2">PWR_FLAG</text>
<text x="95.8" y="44.2">VCC_A</text>
<text x="95.8" y="46.7">VCC_A</text>
<text x="182.1" y="48">VIN</text>
<text x="182.4" y="42.9">BD2221G-LBTR</text>
<text x="192.7" y="48">VOUT</text>
<text x="220.9" y="44.2">300@100MHz</text>
<text x="233.9" y="42.9">PWR_FLAG</text>
<text x="283.5" y="48">D-</text>
<text x="347.9" y="45.4">R2</text>
<text x="352.2" y="45.4">5.1k</text>
<text x="366.8" y="42.9">VBUS</text>
<text x="366.8" y="48">CC1</text>
<text x="61" y="53">C46</text>
<text x="71.1" y="53">C3</text>
<text x="78.7" y="53">C4</text>
<text x="95.8" y="49.2">VCC_A</text>
<text x="95.8" y="51.8">VCC_A</text>
<text x="157.5" y="51.8">C14</text>
<text x="182.1" y="53">~EN</text>
<text x="221" y="51.8">C9</text>
<text x="236.2" y="53.7">100u</text>
<text x="236.2" y="51.1">C18</text>
<text x="283.5" y="50.5">D+</text>
<text x="323.9" y="53.5">U3</text>
<text x="339.8" y="50.2">GND</text>
<text x="347.9" y="53">R3</text>
<text x="352.2" y="53">5.1k</text>
<text x="366.8" y="50.5">CC2</text>
<text x="24.4" y="57.6">2.2uF</text>
<text x="25.4" y="55.3">C33</text>
<text x="41.9" y="55.6">C34</text>
<text x="41.9" y="58.1">2.2uF</text>
<text x="49.1" y="54.3">+3.3V</text>
<text x="61" y="55.6">100nF</text>
<text x="66" y="58.1">C7</text>
<text x="71.1" y="55.6">100nF</text>
<text x="74.9" y="58.1">C6</text>
<text x="78.7" y="55.6">100nF</text>
<text x="95.8" y="54.3">VCC_A</text>
<text x="95.8" y="56.9">VCC_D</text>
<text x="95.8" y="59.4">VCC_D</text>
<text x="157.5" y="54.3">1u</text>
<text x="182.1" y="58.1">GND</text>
<text x="193.9" y="58.1">~OC</text>
<text x="221" y="54.3">2.2uF</text>
<text x="324.1" y="56.1">USBLC6-2SC6</text>
<text x="366.8" y="55.6">D-</text>
<text x="366.8" y="58.1">D-</text>
<text x="26.2" y="63.7">R48</text>
<text x="28.5" y="65.7">1</text>
<text x="41.1" y="63.7">R49</text>
<text x="41.2" y="65.7">1</text>
<text x="51.8" y="64.1" transform="rotate(-90 51.8 64.1)">FB2</text>
<text x="66" y="60.7">100nF</text>
<text x="69.1" y="64.5">GND</text>
<text x="74.9" y="60.7">100nF</text>
<text x="95.8" y="63.2">GND</text>
<text x="95.8" y="65.7">GND</text>
<text x="149.1" y="65.7">GND</text>
<text x="195.2" y="61.9">+3.3V</text>
<text x="208.3" y="60.7">R9</text>
<text x="208.3" y="63.2">100k</text>
<text x="216.4" y="64.5">GND</text>
<text x="230.4" y="64.5">GND</text>
<text x="366.8" y="60.7">D+</text>
<text x="366.8" y="63.2">D+</text>
<text x="49.2" y="67.7" transform="rotate(-90 49.2 67.7)">300@100MHz</text>
<text x="69.9" y="70.8">C10</text>
<text x="78.7" y="70.8">C11</text>
<text x="95.8" y="68.3">GND</text>
<text x="95.8" y="70.8">GND</text>
<text x="366.8" y="70.8">SBU1</text>
<text x="53.6" y="74.6">PWR_FLAG</text>
<text x="69.9" y="73.4">100nF</text>
<text x="78.7" y="73.4">100nF</text>
<text x="366.8" y="73.4">SBU2</text>
<text x="376.9" y="73.9" transform="rotate(-90 376.9 73.9)">GND</text>
<text x="384.5" y="73.9" transform="rotate(-90 384.5 73.9)">SHIELD</text>
<text x="29.7" y="78.4">GND</text>
<text x="37.3" y="78.4">GND</text>
<text x="62.7" y="79.7">GND</text>
<text x="83.1" y="79.7">GND</text>
<text x="321.8" y="78.4">GND</text>
<text x="154.2" y="86.1">+5V</text>
<text x="182.4" y="88.6">BD2221G-LBTR</text>
<text x="188.5" y="86.1">U7</text>
<text x="220.9" y="89.9">300@100MHz</text>
<text x="225.4" y="87.3">FB5</text>
<text x="235.2" y="88.6">PWR_FLAG</text>
<text x="272.9" y="88.6">U2D</text>
<text x="373.9" y="89.9">GND</text>
<text x="182.1" y="93.7">VIN</text>
<text x="192.7" y="93.7">VOUT</text>
<text x="265.1" y="91.1">CY7C65632-48AXCT</text>
<text x="91" y="101.3">+3.3V</text>
<text x="161.3" y="100">1u</text>
<text x="161.3" y="97.5">C15</text>
<text x="182.1" y="98.8">~EN</text>
<text x="221" y="97.5">C19</text>
<text x="221" y="100">2.2uF</text>
<text x="237.5" y="99.4">100u</text>
<text x="237.5" y="96.9">C20</text>
<text x="285.6" y="97.5">DD-[1]</text>
<text x="285.6" y="100">DD+[1]</text>
<text x="99.6" y="107.7">SEL48</text>
<text x="182.1" y="103.8">GND</text>
<text x="193.9" y="103.8">~OC</text>
<text x="208.3" y="106.4">R10</text>
<text x="262.1" y="107.7">GREEN[1]/SPI_SK/FIXED_PORT1</text>
<text x="275.7" y="105.1">AMBER[1]/SPI_CS</text>
<text x="99.6" y="110.2">SEL27</text>
<text x="154.2" y="111.5">GND</text>
<text x="195.2" y="108.9">+3.3V</text>
<text x="208.3" y="108.9">100k</text>
<text x="216.4" y="108.9">GND</text>
<text x="231.6" y="108.9">GND</text>
<text x="285.2" y="112.7">~OVR[1]</text>
<text x="310.6" y="112">USBLC6-2SC6</text>
<text x="321.9" y="109.4">U4</text>
<text x="38.5" y="118.3">+3.3V</text>
<text x="82.5" y="119.1">R1</text>
<text x="99.6" y="115.3">SELFPWR</text>
<text x="99.6" y="117.8">GANG/SUSPEND</text>
<text x="128.3" y="119.7">CY7C65632-48AXCT</text>
<text x="128.3" y="117.2">U2B</text>
<text x="275.9" y="115.3">~PWR[1]/I2C_SDA</text>
<text x="364.2" y="119.1">VBUS1</text>
<text x="26.7" y="124.2">4.7k</text>
<text x="26.7" y="121.6">R14</text>
<text x="39.4" y="122.6">D7</text>
<text x="39.4" y="125.1">BAT54W</text>
<text x="81.9" y="124.2">649</text>
<text x="88.2" y="124.2">R15</text>
<text x="99.6" y="121.6">RREF</text>
<text x="273.6" y="125.4">U2E</text>
<text x="364.2" y="121.6">VBUS2</text>
<text x="88.3" y="129.2">10k</text>
<text x="99.6" y="131.8">~RESET</text>
<text x="99.6" y="126.7">TEST/I2C_SCL</text>
<text x="265.8" y="128">CY7C65632-48AXCT</text>
<text x="319.3" y="131.8">GND</text>
<text x="364.2" y="129.2">D1-</text>
<text x="364.2" y="126.7">D1+</text>
<text x="364.2" y="131.8">D2+</text>
<text x="379.7" y="128">J2</text>
<text x="379.7" y="130.5">UJ2-ADH-3-TH</text>
<text x="18" y="136.9">C21</text>
<text x="31.8" y="136.9">R13</text>
<text x="99.6" y="135.6">XIN</text>
<text x="285.6" y="134.3">DD-[2]</text>
<text x="285.6" y="136.9">DD+[2]</text>
<text x="364.2" y="134.3">D2-</text>
<text x="16.5" y="139.1">2.2uF</text>
<text x="31.8" y="139.4">9.1k</text>
<text x="99.6" y="138.1">XOUT</text>
<text x="259.5" y="141.9">AMBER[2]/SPI_MOSI/PWR_PIN_POL</text>
<text x="322.1" y="141.9">U5</text>
<text x="369.3" y="140" transform="rotate(-90 369.3 140)">GND2</text>
<text x="371.8" y="140" transform="rotate(-90 371.8 140)">GND1</text>
<text x="374.4" y="140" transform="rotate(-90 374.4 140)">Shield</text>
<text x="22.1" y="149.6">GND</text>
<text x="78" y="145.8">GND</text>
<text x="259.9" y="144.5">GREEN[2]/SPI_MISO/FIXED_PORT2</text>
<text x="285.2" y="149.6">~OVR[2]</text>
<text x="311.1" y="144.2">USBLC6-2SC6</text>
<text x="284.9" y="152.1">~PWR[2]</text>
<text x="371.3" y="153.4">GND</text>
<text x="323.1" y="175">GND</text>
<text x="152.8" y="197.8">CY7C65632-48AXCT</text>
<text x="160.6" y="195.3">U2F</text>
<text x="214.2" y="197.8">+3.3V</text>
<text x="172.6" y="204.2">DD-[3]</text>
<text x="172.6" y="206.7">DD+[3]</text>
<text x="219.7" y="208">R4</text>
<text x="238.4" y="209.3">+3.3V</text>
<text x="153.7" y="211.8">AMBER[3]/SET_PORT_NUM2</text>
<text x="156.9" y="214.3">GREEN[3]/FIXED_PORT3</text>
<text x="219.7" y="210.5">100k</text>
<text x="306.1" y="213.4">D1</text>
<text x="322.6" y="213.4">D3</text>
<text x="339.1" y="213.4">D2</text>
<text x="355.6" y="213.4">D4</text>
<text x="171.8" y="222">~PWR[3]</text>
<text x="172.1" y="219.4">~OVR[3]</text>
<text x="207" y="218.1">R7</text>
<text x="207" y="220.7">100k</text>
<text x="243.8" y="219.4">R8</text>
<text x="243.8" y="222">100k</text>
<text x="72.4" y="226.1">D5</text>
<text x="210.1" y="227">GND</text>
<text x="304.8" y="225.8">270</text>
<text x="304.8" y="223.2">R17</text>
<text x="321.3" y="225.8">300</text>
<text x="321.3" y="223.2">R19</text>
<text x="337.8" y="225.8">270</text>
<text x="337.8" y="223.2">R18</text>
<text x="354.3" y="225.8">300</text>
<text x="354.3" y="223.2">R20</text>
<text x="81.3" y="230.8">R16</text>
<text x="81.3" y="233.4">100k</text>
<text x="152.8" y="230.8">CY7C65632-48AXCT</text>
<text x="160.6" y="228.3">U2G</text>
<text x="215.5" y="232.1">+3.3V</text>
<text x="71.1" y="238.5">300</text>
<text x="71.1" y="235.9">R21</text>
<text x="172.6" y="237.2">DD-[4]</text>
<text x="172.6" y="239.7">DD+[4]</text>
<text x="329.4" y="234.7">GND</text>
<text x="153.7" y="244.8">AMBER[4]/SET_PORT_NUM1</text>
<text x="221" y="241">R5</text>
<text x="221" y="243.5">100k</text>
<text x="66.5" y="249.9">GND</text>
<text x="156.9" y="247.4">GREEN[4]/FIXED_PORT4</text>
<text x="208.3" y="251.2">R6</text>
<text x="171.8" y="255">~PWR[4]</text>
<text x="172.1" y="252.4">~OVR[4]</text>
<text x="208.3" y="253.7">100k</text>
<text x="211.3" y="260.1">GND</text>
</g>
<g font-size="1.3" fill="#a90000">
<text x="92.7" y="35.5">47</text>
<text x="92.7" y="39.3">48</text>
<text x="362" y="41.9">A4</text>
<text x="93.3" y="43.2">1</text>
<text x="93.3" y="45.7">7</text>
<text x="179.6" y="47">1</text>
<text x="198.7" y="47">5</text>
<text x="287.6" y="47">3</text>
<text x="362" y="47">A5</text>
<text x="92.7" y="48.2">12</text>
<text x="92.7" y="50.8">16</text>
<text x="92.7" y="53.3">19</text>
<text x="179.6" y="52">3</text>
<text x="287.6" y="49.5">4</text>
<text x="361.9" y="49.5">B5</text>
<text x="92.7" y="55.9">34</text>
<text x="92.7" y="58.4">38</text>
<text x="179.6" y="57.1">2</text>
<text x="198.7" y="57.1">4</text>
<text x="319.3" y="59.7">6</text>
<text x="323.8" y="56.6" transform="rotate(-90 323.8 56.6)">5</text>
<text x="327" y="59.7">1</text>
<text x="361.9" y="57.1">B7</text>
<text x="362" y="59.7">A6</text>
<text x="362" y="54.6">A7</text>
<text x="93.3" y="62.2">2</text>
<text x="93.3" y="64.7">8</text>
<text x="319.3" y="62.2">4</text>
<text x="327" y="62.2">3</text>
<text x="361.9" y="62.2">B6</text>
<text x="92.7" y="67.3">13</text>
<text x="92.7" y="69.8">20</text>
<text x="323.8" y="66.7" transform="rotate(-90 323.8 66.7)">2</text>
<text x="362" y="69.8">A8</text>
<text x="361.9" y="72.4">B8</text>
<text x="375.9" y="78.7" transform="rotate(-90 375.9 78.7)">A1</text>
<text x="383.5" y="78.8" transform="rotate(-90 383.5 78.8)">SH</text>
<text x="179.6" y="92.7">1</text>
<text x="198.7" y="92.7">5</text>
<text x="179.6" y="97.8">3</text>
<text x="293.9" y="96.5">5</text>
<text x="293.9" y="99">6</text>
<text x="96.5" y="106.7">25</text>
<text x="179.6" y="102.8">2</text>
<text x="198.7" y="102.8">4</text>
<text x="293.3" y="106.7">45</text>
<text x="293.3" y="104.1">46</text>
<text x="96.5" y="109.2">44</text>
<text x="293.3" y="111.7">42</text>
<text x="325.1" y="112.5" transform="rotate(-90 325.1 112.5)">5</text>
<text x="96.5" y="114.3">37</text>
<text x="96.5" y="116.8">39</text>
<text x="293.3" y="114.3">43</text>
<text x="320.6" y="118.1">4</text>
<text x="320.6" y="115.5">6</text>
<text x="328.2" y="115.5">1</text>
<text x="328.2" y="118.1">3</text>
<text x="361.2" y="118.1">1</text>
<text x="36.8" y="121.4" transform="rotate(-90 36.8 121.4)">3</text>
<text x="96.5" y="120.6">11</text>
<text x="96.5" y="125.7">27</text>
<text x="325.1" y="122.6" transform="rotate(-90 325.1 122.6)">2</text>
<text x="361.2" y="125.7">3</text>
<text x="361.2" y="120.6">5</text>
<text x="36.8" y="126.4" transform="rotate(-90 36.8 126.4)">1</text>
<text x="96.5" y="130.8">26</text>
<text x="361.2" y="128.2">2</text>
<text x="361.2" y="130.8">7</text>
<text x="96.5" y="134.6">14</text>
<text x="96.5" y="137.1">15</text>
<text x="293.3" y="135.9">10</text>
<text x="293.9" y="133.3">9</text>
<text x="361.2" y="133.3">6</text>
<text x="293.3" y="143.5">35</text>
<text x="293.3" y="140.9">36</text>
<text x="368.3" y="142.9" transform="rotate(-90 368.3 142.9)">8</text>
<text x="370.8" y="142.9" transform="rotate(-90 370.8 142.9)">4</text>
<text x="373.4" y="143.6" transform="rotate(-90 373.4 143.6)">SH</text>
<text x="293.3" y="148.6">40</text>
<text x="320.6" y="148.6">6</text>
<text x="325.1" y="145.5" transform="rotate(-90 325.1 145.5)">5</text>
<text x="328.2" y="148.6">1</text>
<text x="293.3" y="151.1">41</text>
<text x="320.6" y="151.1">4</text>
<text x="325.1" y="155.6" transform="rotate(-90 325.1 155.6)">2</text>
<text x="328.2" y="151.1">3</text>
<text x="180.3" y="203.2">17</text>
<text x="180.3" y="205.7">18</text>
<text x="180.3" y="213.3">32</text>
<text x="180.3" y="210.8">33</text>
<text x="180.3" y="218.4">30</text>
<text x="180.3" y="221">31</text>
<text x="180.3" y="236.2">21</text>
<text x="180.3" y="238.7">22</text>
<text x="180.3" y="243.8">24</text>
<text x="180.3" y="246.4">23</text>
<text x="180.3" y="251.4">28</text>
<text x="180.3" y="254">29</text>
</g>
<g font-size="1.3" fill="#00f">
<text x="107.8" y="39.3">5V to 3.3V</text>
<text x="108.4" y="41.4">Regulator</text>
</g>
<g font-size="1.3" fill="#0f0f0f">
<text x="330.2" y="41.8">UPSTREAM_VBUS</text>
<text x="203.2" y="46.9">PREFILT_VBUS1</text>
<text x="242.6" y="46.9">VBUS1</text>
<text x="295.9" y="46.9">UPSTREAM_D-</text>
<text x="43.2" y="48.1">HUB_VDD_A</text>
<text x="163" y="51.9">~PWR_EN1</text>
<text x="295.9" y="49.4">UPSTREAM_D+</text>
<text x="210.8" y="57">~OVR1</text>
<text x="337.8" y="57">US_PREFILT_D-</text>
<text x="337.8" y="62.1">US_PREFILT_D+</text>
<text x="64.8" y="68.5">HUB_VDD_D</text>
<text x="203.2" y="92.6">PREFILT_VBUS2</text>
<text x="245.1" y="92.6">VBUS2</text>
<text x="166.8" y="97.7">~PWR_EN2</text>
<text x="306.1" y="96.4">D1-</text>
<text x="306.1" y="98.9">D1+</text>
<text x="208.3" y="102.7">~OVR2</text>
<text x="299.7" y="106.6">GREEN1</text>
<text x="299.7" y="104">AMBER1</text>
<text x="347.9" y="102.9" transform="rotate(-90 347.9 102.9)">VBUS1</text>
<text x="299.7" y="111.6">~OVR1</text>
<text x="24" y="114.3" transform="rotate(-90 24 114.3)">UPSTREAM_VBUS</text>
<text x="74.9" y="116.7">GANG/SUSPEND</text>
<text x="299.7" y="114.2">~PWR_EN1</text>
<text x="347.9" y="118.1" transform="rotate(-90 347.9 118.1)">VBUS2</text>
<text x="345.5" y="125.6">PREFILT_D1+</text>
<text x="345.5" y="130.7">PREFILT_D2+</text>
<text x="345.5" y="128.1">PREFILT_D1-</text>
<text x="306.1" y="133.2">D2-</text>
<text x="306.1" y="135.8">D2+</text>
<text x="345.5" y="133.2">PREFILT_D2-</text>
<text x="299.7" y="140.8">AMBER2</text>
<text x="299.7" y="143.4">GREEN2</text>
<text x="299.7" y="148.5">~OVR2</text>
<text x="299.7" y="151">~PWR_EN2</text>
<text x="185.4" y="203.1">INT_USB1.D-</text>
<text x="302.1" y="200.7" transform="rotate(-90 302.1 200.7)">GREEN1</text>
<text x="318.6" y="200.7" transform="rotate(-90 318.6 200.7)">AMBER1</text>
<text x="335.2" y="200.7" transform="rotate(-90 335.2 200.7)">GREEN2</text>
<text x="351.7" y="200.7" transform="rotate(-90 351.7 200.7)">AMBER2</text>
<text x="185.4" y="205.6">INT_USB1.D+</text>
<text x="68.5" y="212.1" transform="rotate(-90 68.5 212.1)">GANG/SUSPEND</text>
<text x="217.2" y="228.5">INTERNAL_PORT_OVR</text>
<text x="185.4" y="236.1">INT_USB2.D-</text>
<text x="185.4" y="238.6">INT_USB2.D+</text>
</g>
<g font-size="1.3" fill="#725600">
<text x="47.2" y="129.2">DATA_USB_CONNECTED</text>
<text x="50.9" y="135.6">12MHZ_CLK</text>
</g>
<g font-size="1.3" fill="#000084">
<text x="203.4" y="191.5">INT_USB1{D+ D-}</text>
<text x="202.1" y="267.7">INT_USB2{D+ D-}</text>
</g>
</svg>
